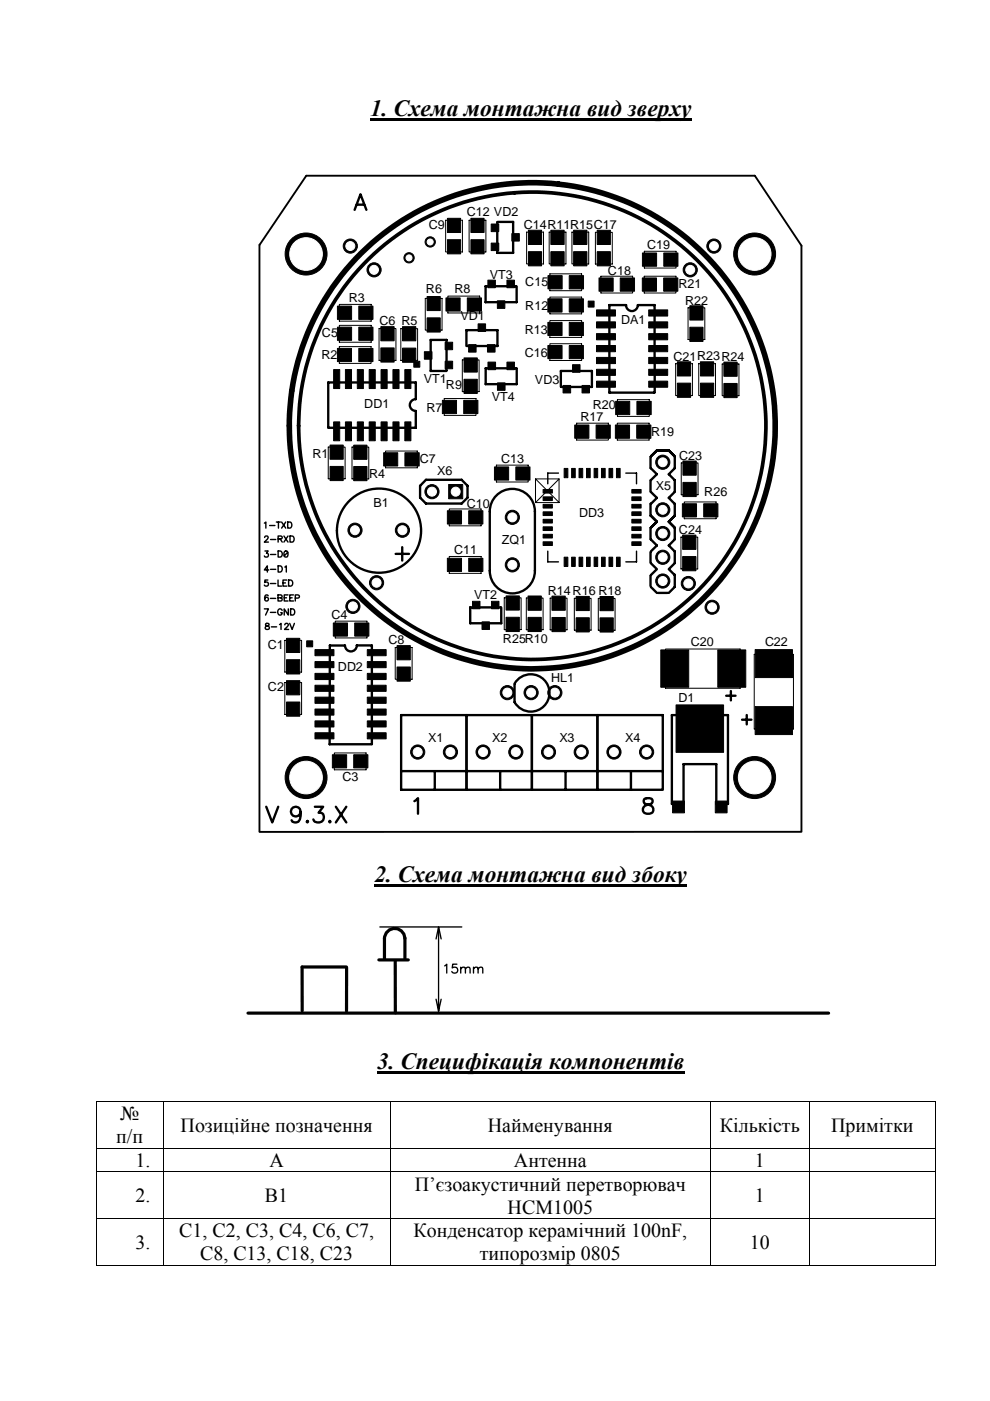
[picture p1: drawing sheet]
<svg xmlns="http://www.w3.org/2000/svg" width="210mm" height="297mm" viewBox="0 0 210 297" stroke-linecap="round" stroke-linejoin="round" font-family="sans-serif">
<path d="M78.5 25.1h68.1v.5h-68.1zM79.4 187.5h66.2v.4h-66.2zM20.4 233.4h.2v.2h-.2zM80 227.2h65.1v.5h-65.1zM198.2 233.4h.2v.2h-.2zM198.2 268.2h.2v.2h-.2z" fill="#000"/>
<g fill="#000" stroke="#000" stroke-width=".21">
<path d="M94.9 50.8h2.8v3h-2.8z" fill-rule="evenodd"/>
<path d="M94.9 46.3h2.8v3h-2.8z" fill-rule="evenodd"/>
<path d="M99.8 50.8h2.8v3h-2.8z" fill-rule="evenodd"/>
<path d="M99.8 46.3h2.8v3h-2.8z" fill-rule="evenodd"/>
<path d="M103.4 59.4h1.6v1.6h-1.6z" fill-rule="evenodd"/>
<path d="M104.1 47.5h1.6v1.6h-1.6z" fill-rule="evenodd"/>
<path d="M104.1 51.5h1.6v1.6h-1.6z" fill-rule="evenodd"/>
<path d="M107.5 59.4h1.6v1.6h-1.6z" fill-rule="evenodd"/>
<path d="M108.5 49.5h1.6v1.6h-1.6z" fill-rule="evenodd"/>
<path d="M112 53.4h2.8v3h-2.8z" fill-rule="evenodd"/>
<path d="M112 48.8h2.8v3h-2.8z" fill-rule="evenodd"/>
<path d="M116.2 58.4h3v2.9h-3z" fill-rule="evenodd"/>
<path d="M116.8 53.4h2.8v3h-2.8z" fill-rule="evenodd"/>
<path d="M116.8 48.8h2.8v3h-2.8z" fill-rule="evenodd"/>
<path d="M120.7 58.4h3v2.9h-3z" fill-rule="evenodd"/>
<path d="M121.6 53.4h2.8v3h-2.8z" fill-rule="evenodd"/>
<path d="M121.6 48.8h2.8v3h-2.8z" fill-rule="evenodd"/>
<path d="M126.6 48.8h2.8v3h-2.8z" fill-rule="evenodd"/>
<path d="M126.6 53.4h2.8v3h-2.8z" fill-rule="evenodd"/>
<path d="M127 58.9h3v2.8h-3z" fill-rule="evenodd"/>
<path d="M131.5 58.9h3v2.8h-3z" fill-rule="evenodd"/>
<path d="M136.2 58.9h3v2.8h-3z" fill-rule="evenodd"/>
<path d="M136.2 53.6h3v2.9h-3z" fill-rule="evenodd"/>
<path d="M140.7 58.9h3v2.8h-3z" fill-rule="evenodd"/>
<path d="M140.7 53.6h3v2.9h-3z" fill-rule="evenodd"/>
<path d="M70.7 78.4h1.3v4h-1.3z" fill-rule="evenodd"/>
<path d="M71.5 64.9h3v2.8h-3z" fill-rule="evenodd"/>
<path d="M71.5 73.9h3v2.8h-3z" fill-rule="evenodd"/>
<path d="M71.5 69.4h3v2.8h-3z" fill-rule="evenodd"/>
<path d="M73.2 78.4h1.3v4h-1.3z" fill-rule="evenodd"/>
<path d="M75.8 78.4h1.2v4h-1.2z" fill-rule="evenodd"/>
<path d="M76.1 64.9h3v2.8h-3z" fill-rule="evenodd"/>
<path d="M76.1 73.9h3v2.8h-3z" fill-rule="evenodd"/>
<path d="M76.1 69.4h3v2.8h-3z" fill-rule="evenodd"/>
<path d="M78.3 78.4h1.3v4h-1.3z" fill-rule="evenodd"/>
<path d="M80.8 69.3h2.8v3h-2.8z" fill-rule="evenodd"/>
<path d="M80.8 73.8h2.8v3h-2.8z" fill-rule="evenodd"/>
<path d="M80.8 78.4h1.3v4h-1.3z" fill-rule="evenodd"/>
<path d="M83.3 78.4h1.3v4h-1.3z" fill-rule="evenodd"/>
<path d="M85.3 69.3h2.9v3h-2.9z" fill-rule="evenodd"/>
<path d="M85.3 73.8h2.9v3h-2.9z" fill-rule="evenodd"/>
<path d="M85.8 78.4h1.3v4h-1.3z" fill-rule="evenodd"/>
<path d="M87.7 76.6v1.3h1.3v-1.3z" fill-rule="evenodd"/>
<path d="M90 74.6h1.6v1.6h-1.6z" fill-rule="evenodd"/>
<path d="M90.6 67.4h2.7v3h-2.7z" fill-rule="evenodd"/>
<path d="M90.6 62.9h2.7v2.9h-2.7z" fill-rule="evenodd"/>
<path d="M94.4 76.6h1.6v1.6h-1.6z" fill-rule="evenodd"/>
<path d="M94.4 72.6h1.6v1.5h-1.6z" fill-rule="evenodd"/>
<path d="M94.6 63.2h3v2.8h-3z" fill-rule="evenodd"/>
<path d="M98.4 75.9h2.8v3h-2.8z" fill-rule="evenodd"/>
<path d="M99.1 63.2h3v2.8h-3z" fill-rule="evenodd"/>
<path d="M99.4 73.1h1.5v1.6h-1.5z" fill-rule="evenodd"/>
<path d="M101.4 68.7h1.6v1.6h-1.6z" fill-rule="evenodd"/>
<path d="M103.4 73.1h1.6v1.6h-1.6z" fill-rule="evenodd"/>
<path d="M103.5 76.8h1.6v1.6h-1.6z" fill-rule="evenodd"/>
<path d="M105.5 63.8h1.5v1.6h-1.5z" fill-rule="evenodd"/>
<path d="M107.5 76.8h1.6v1.6h-1.6z" fill-rule="evenodd"/>
<path d="M116.2 73.3h3v2.8h-3z" fill-rule="evenodd"/>
<path d="M116.2 63.4h3v2.8h-3z" fill-rule="evenodd"/>
<path d="M116.2 68.3h3v2.8h-3z" fill-rule="evenodd"/>
<path d="M120.7 73.3h3v2.8h-3z" fill-rule="evenodd"/>
<path d="M120.7 63.4h3v2.8h-3z" fill-rule="evenodd"/>
<path d="M120.7 68.3h3v2.8h-3z" fill-rule="evenodd"/>
<path d="M121.4 77.3h1.6v1.6h-1.6z" fill-rule="evenodd"/>
<path d="M124.7 63.8h1.3v1.3h-1.3z" fill-rule="evenodd"/>
<path d="M126.5 73.3h4v1.3h-4z" fill-rule="evenodd"/>
<path d="M126.5 75.8h4v1.3h-4z" fill-rule="evenodd"/>
<path d="M126.5 78.3h4v1.3h-4z" fill-rule="evenodd"/>
<path d="M126.5 65.7h4v1.3h-4z" fill-rule="evenodd"/>
<path d="M126.5 68.2h4v1.3h-4z" fill-rule="evenodd"/>
<path d="M126.5 70.7h4v1.4h-4z" fill-rule="evenodd"/>
<path d="M137.5 78.3h4.1v1.3h-4.1z" fill-rule="evenodd"/>
<path d="M137.5 75.8h4.1v1.3h-4.1z" fill-rule="evenodd"/>
<path d="M137.5 73.3h4.1v1.3h-4.1z" fill-rule="evenodd"/>
<path d="M137.5 68.2h4.1v1.3h-4.1z" fill-rule="evenodd"/>
<path d="M137.5 65.7h4.1v1.3h-4.1z" fill-rule="evenodd"/>
<path d="M137.5 70.7h4.1v1.4h-4.1z" fill-rule="evenodd"/>
<path d="M143.6 76.7h2.8v3h-2.8z" fill-rule="evenodd"/>
<path d="M146.3 64.8h2.8v3.1h-2.8z" fill-rule="evenodd"/>
<path d="M146.3 69.4h2.8v3h-2.8z" fill-rule="evenodd"/>
<path d="M148.5 76.7h2.8v3h-2.8z" fill-rule="evenodd"/>
<path d="M153.5 76.8h2.8v3h-2.8z" fill-rule="evenodd"/>
<path d="M70 94.4h2.8v3h-2.8z" fill-rule="evenodd"/>
<path d="M70 98.9h2.8v3h-2.8z" fill-rule="evenodd"/>
<path d="M70.7 89.5h1.3v4h-1.3z" fill-rule="evenodd"/>
<path d="M73.2 89.5h1.3v4h-1.3z" fill-rule="evenodd"/>
<path d="M75 94.4h2.8v3h-2.8z" fill-rule="evenodd"/>
<path d="M75 98.9h2.8v3h-2.8z" fill-rule="evenodd"/>
<path d="M75.8 89.5h1.2v4h-1.2z" fill-rule="evenodd"/>
<path d="M78.3 89.5h1.3v4h-1.3z" fill-rule="evenodd"/>
<path d="M80.8 89.5h1.3v4h-1.3z" fill-rule="evenodd"/>
<path d="M81.3 96h3v2.8h-3z" fill-rule="evenodd"/>
<path d="M83.3 89.5h1.3v4h-1.3z" fill-rule="evenodd"/>
<path d="M85.8 89.5h1.3v4h-1.3z" fill-rule="evenodd"/>
<path d="M85.9 96h3v2.8h-3z" fill-rule="evenodd"/>
<path d="M93.8 84.9h3v2.8h-3z" fill-rule="evenodd"/>
<path d="M98.3 84.9h3v2.8h-3z" fill-rule="evenodd"/>
<path d="M98.4 80.4h2.8v3h-2.8z" fill-rule="evenodd"/>
<path d="M104.8 99h3v2.8h-3z" fill-rule="evenodd"/>
<path d="M105.5 81.2h1.6v1.6h-1.6z" fill-rule="evenodd"/>
<path d="M109.4 99h3v2.8h-3z" fill-rule="evenodd"/>
<path d="M119.4 81.7h1.6v1.6h-1.6z" fill-rule="evenodd"/>
<path d="M119.6 99.3h.8v2h-.8z" fill-rule="evenodd"/>
<path d="M121.2 99.3h.8v2h-.8z" fill-rule="evenodd"/>
<path d="M121.9 90.1h3v2.8h-3z" fill-rule="evenodd"/>
<path d="M122.8 99.3h.7v2h-.7z" fill-rule="evenodd"/>
<path d="M123.4 81.7h1.6v1.6h-1.6z" fill-rule="evenodd"/>
<path d="M124.4 99.3h.7v2h-.7z" fill-rule="evenodd"/>
<path d="M126 99.3h.7v2h-.7z" fill-rule="evenodd"/>
<path d="M126.4 90.1h3v2.8h-3z" fill-rule="evenodd"/>
<path d="M126.5 80.8h4v1.3h-4z" fill-rule="evenodd"/>
<path d="M127.5 99.3h.8v2h-.8z" fill-rule="evenodd"/>
<path d="M129.1 99.3h.8v2h-.8z" fill-rule="evenodd"/>
<path d="M130.5 90.1h3v2.8h-3z" fill-rule="evenodd"/>
<path d="M130.5 85.1h3v2.8h-3z" fill-rule="evenodd"/>
<path d="M130.7 99.3h.8v2h-.8z" fill-rule="evenodd"/>
<path d="M135 90.1h3v2.8h-3z" fill-rule="evenodd"/>
<path d="M135 85.1h3.1v2.8h-3.1z" fill-rule="evenodd"/>
<path d="M137.5 80.8h4.1v1.3h-4.1z" fill-rule="evenodd"/>
<path d="M143.6 81.2h2.8v3h-2.8z" fill-rule="evenodd"/>
<path d="M144.8 97.7h2.8v3.1h-2.8z" fill-rule="evenodd"/>
<path d="M148.5 81.2h2.8v3h-2.8z" fill-rule="evenodd"/>
<path d="M153.5 81.3h2.8v3h-2.8z" fill-rule="evenodd"/>
<path d="M94.8 118.4h3.1v2.8h-3.1z" fill-rule="evenodd"/>
<path d="M94.8 108.3h3.1v2.8h-3.1z" fill-rule="evenodd"/>
<path d="M95.1 102.7h3v3h-3z" fill-rule="evenodd"/>
<path d="M99.4 118.4h3v2.8h-3z" fill-rule="evenodd"/>
<path d="M99.4 108.3h3v2.8h-3z" fill-rule="evenodd"/>
<path d="M115.1 110.1h2v.8h-2z" fill-rule="evenodd"/>
<path d="M115.1 111.7h2v.8h-2z" fill-rule="evenodd"/>
<path d="M115.1 113.3h2v.8h-2z" fill-rule="evenodd"/>
<path d="M115.1 114.9h2v.8h-2z" fill-rule="evenodd"/>
<path d="M115.1 103.8h2v.7h-2z" fill-rule="evenodd"/>
<path d="M115.1 105.3h2v.8h-2z" fill-rule="evenodd"/>
<path d="M115.1 106.9h2v.8h-2z" fill-rule="evenodd"/>
<path d="M115.1 108.5h2v.8h-2z" fill-rule="evenodd"/>
<path d="M119.6 118.1h.8v2h-.8z" fill-rule="evenodd"/>
<path d="M121.2 118.1h.8v2h-.8z" fill-rule="evenodd"/>
<path d="M122.8 118.1h.7v2h-.7z" fill-rule="evenodd"/>
<path d="M124.4 118.1h.7v2h-.7z" fill-rule="evenodd"/>
<path d="M126 118.1h.7v2h-.7z" fill-rule="evenodd"/>
<path d="M127.5 118.1h.8v2h-.8z" fill-rule="evenodd"/>
<path d="M129.1 118.1h.8v2h-.8z" fill-rule="evenodd"/>
<path d="M130.7 118.1h.8v2h-.8z" fill-rule="evenodd"/>
<path d="M134 114.9h1.9v.8h-1.9z" fill-rule="evenodd"/>
<path d="M134 113.3h1.9v.8h-1.9z" fill-rule="evenodd"/>
<path d="M134 111.7h1.9v.8h-1.9z" fill-rule="evenodd"/>
<path d="M134 110.1h1.9v.8h-1.9z" fill-rule="evenodd"/>
<path d="M134 106.9h1.9v.8h-1.9z" fill-rule="evenodd"/>
<path d="M134 105.3h1.9v.8h-1.9z" fill-rule="evenodd"/>
<path d="M134 103.8h1.9v.7h-1.9z" fill-rule="evenodd"/>
<path d="M134 108.5h1.9v.8h-1.9z" fill-rule="evenodd"/>
<path d="M144.7 106.8h3v2.8h-3z" fill-rule="evenodd"/>
<path d="M144.7 113.5h2.9v3h-2.9z" fill-rule="evenodd"/>
<path d="M144.7 118h2.9v3h-2.9z" fill-rule="evenodd"/>
<path d="M144.8 102.3h2.8v3h-2.8z" fill-rule="evenodd"/>
<path d="M149.2 106.8h3v2.8h-3z" fill-rule="evenodd"/>
<path d="M60.7 135.3h2.9v3h-2.9z" fill-rule="evenodd"/>
<path d="M60.7 139.9h2.9v3h-2.9z" fill-rule="evenodd"/>
<path d="M65 135.9h1.3v1.2h-1.3z" fill-rule="evenodd"/>
<path d="M66.8 137.7h4v1.3h-4z" fill-rule="evenodd"/>
<path d="M70.7 132.1h3v2.8h-3z" fill-rule="evenodd"/>
<path d="M75.2 132.1h3v2.8h-3z" fill-rule="evenodd"/>
<path d="M77.9 137.7h4v1.3h-4z" fill-rule="evenodd"/>
<path d="M84.2 136.9h2.8v3h-2.8z" fill-rule="evenodd"/>
<path d="M100.2 127.5h1.6v1.6h-1.6z" fill-rule="evenodd"/>
<path d="M102.2 131.8h1.6v1.7h-1.6z" fill-rule="evenodd"/>
<path d="M104.2 127.5h1.6v1.6h-1.6z" fill-rule="evenodd"/>
<path d="M107.3 126.3h2.8v3h-2.8z" fill-rule="evenodd"/>
<path d="M107.3 130.9h2.8v3h-2.8z" fill-rule="evenodd"/>
<path d="M112 126.4h2.8v3h-2.8z" fill-rule="evenodd"/>
<path d="M112 130.9h2.8v3h-2.8z" fill-rule="evenodd"/>
<path d="M117 126.4h2.8v3h-2.8z" fill-rule="evenodd"/>
<path d="M117 130.9h2.8v3h-2.8z" fill-rule="evenodd"/>
<path d="M122.2 126.4h2.7v3.1h-2.7z" fill-rule="evenodd"/>
<path d="M122.2 131h2.7v3h-2.7z" fill-rule="evenodd"/>
<path d="M127.2 126.5h2.8v3h-2.8z" fill-rule="evenodd"/>
<path d="M127.2 131h2.8v3h-2.8z" fill-rule="evenodd"/>
<path d="M140.1 137.8h5.9v7.9h-5.9z" fill-rule="evenodd"/>
<path d="M152.2 137.8h5.9v7.9h-5.9z" fill-rule="evenodd"/>
<path d="M160.1 137.7h7.9v6h-7.9z" fill-rule="evenodd"/>
<path d="M60.7 144.3h2.9v3h-2.9z" fill-rule="evenodd"/>
<path d="M60.7 148.8h2.9v3h-2.9z" fill-rule="evenodd"/>
<path d="M66.8 150.3h4v1.3h-4z" fill-rule="evenodd"/>
<path d="M66.8 152.8h4v1.3h-4z" fill-rule="evenodd"/>
<path d="M66.8 155.4h4v1.3h-4z" fill-rule="evenodd"/>
<path d="M66.8 140.3h4v1.3h-4z" fill-rule="evenodd"/>
<path d="M66.8 142.8h4v1.3h-4z" fill-rule="evenodd"/>
<path d="M66.8 145.3h4v1.3h-4z" fill-rule="evenodd"/>
<path d="M66.8 147.8h4v1.3h-4z" fill-rule="evenodd"/>
<path d="M77.9 150.3h4v1.3h-4z" fill-rule="evenodd"/>
<path d="M77.9 152.8h4v1.3h-4z" fill-rule="evenodd"/>
<path d="M77.9 155.4h4v1.3h-4z" fill-rule="evenodd"/>
<path d="M77.9 140.3h4v1.3h-4z" fill-rule="evenodd"/>
<path d="M77.9 142.8h4v1.3h-4z" fill-rule="evenodd"/>
<path d="M77.9 145.3h4v1.3h-4z" fill-rule="evenodd"/>
<path d="M77.9 147.8h4v1.3h-4z" fill-rule="evenodd"/>
<path d="M84.2 141.4h2.8v3h-2.8z" fill-rule="evenodd"/>
<path d="M143.3 149.5h10.1v10h-10.1z" fill-rule="evenodd"/>
<path d="M160.1 149.8h7.9v5.9h-7.9z" fill-rule="evenodd"/>
<path d="M70.5 160h3v2.8h-3z" fill-rule="evenodd"/>
<path d="M75 160h3v2.8h-3z" fill-rule="evenodd"/>
<path d="M142.6 169.8h2.5v2.5h-2.5z" fill-rule="evenodd"/>
<path d="M151.7 169.8h2.5v2.5h-2.5z" fill-rule="evenodd"/>
<circle cx="64.9" cy="53.9" r="4.5"/>
<circle cx="74.3" cy="52.2" r="1.5"/>
<circle cx="79.3" cy="57.2" r="1.5"/>
<circle cx="86.7" cy="54.7" r="1.09"/>
<circle cx="91.2" cy="51.3" r="1.09"/>
<circle cx="146.3" cy="57.2" r="1.5"/>
<circle cx="151.4" cy="52.2" r="1.5"/>
<circle cx="160" cy="53.9" r="4.5"/>
<circle cx="140.5" cy="98" r="1.51"/>
<circle cx="75.3" cy="112.4" r="1.5"/>
<circle cx="85.3" cy="112.4" r="1.5"/>
<circle cx="91.6" cy="104.2" r="1.5"/>
<circle cx="108.6" cy="109.7" r="1.5"/>
<circle cx="108.6" cy="119.8" r="1.5"/>
<circle cx="140.5" cy="113.1" r="1.5"/>
<circle cx="140.5" cy="118.2" r="1.5"/>
<circle cx="140.5" cy="108.1" r="1.5"/>
<circle cx="74.8" cy="128.6" r="1.5"/>
<circle cx="79.8" cy="123.5" r="1.5"/>
<circle cx="140.5" cy="123.2" r="1.5"/>
<circle cx="145.9" cy="123.7" r="1.5"/>
<circle cx="151" cy="128.7" r="1.5"/>
<circle cx="88.6" cy="159.4" r="1.5"/>
<circle cx="95.5" cy="159.4" r="1.5"/>
<circle cx="102.4" cy="159.4" r="1.5"/>
<circle cx="107.6" cy="146.9" r="1.5"/>
<circle cx="109.4" cy="159.4" r="1.5"/>
<circle cx="112.6" cy="146.9" r="1.5"/>
<circle cx="116.3" cy="159.4" r="1.5"/>
<circle cx="117.6" cy="146.9" r="1.5"/>
<circle cx="123.2" cy="159.4" r="1.5"/>
<circle cx="130.2" cy="159.4" r="1.5"/>
<circle cx="137.1" cy="159.4" r="1.5"/>
<circle cx="64.9" cy="164.9" r="4.5"/>
<circle cx="160" cy="164.9" r="4.5"/>
</g>
<g fill="none" stroke="#000" stroke-width=".21">
<path d="M94.5 46.7h3.5v6.7h-3.5zM99.5 46.7h3.5v6.7h-3.5zM111.7 49.2h3.5v6.8h-3.5zM116.4 49.2h3.6v6.8h-3.6zM116.6 58.1h6.7v3.5h-6.7zM121.3 49.2h3.5v6.8h-3.5zM126.2 49.3h3.6v6.7h-3.6zM127.4 58.6h6.7v3.5h-6.7zM136.6 58.6h6.7v3.5h-6.7zM136.6 53.3h6.7v3.5h-6.7zM71.9 64.5h6.8v3.6h-6.8zM71.9 73.5h6.8v3.5h-6.8z"/>
<path d="M71.9 69h6.8v3.6h-6.8zM80.4 69.7h3.5v6.7h-3.5zM85 69.7h3.5v6.7h-3.5zM90.2 63.3h3.5v6.7h-3.5zM95 62.8h6.7v3.6h-6.7zM98 76.3h3.6v6.7h-3.6zM116.6 72.9h6.7v3.5h-6.7zM116.6 63h6.7v3.5h-6.7zM116.6 68h6.7v3.5h-6.7zM143.3 77.1h3.5v6.8h-3.5zM145.9 65.3h3.5v6.7h-3.5zM148.1 77.1h3.6v6.8h-3.6z"/>
<path d="M153.1 77.2h3.6v6.7h-3.6zM69.6 94.8h3.6v6.7h-3.6zM74.6 94.8h3.6v6.7h-3.6zM81.7 95.6h6.8v3.6h-6.8zM94.2 84.5h6.7v3.6h-6.7zM105.2 98.6h6.8v3.6h-6.8zM122.3 89.7h6.7v3.6h-6.7zM130.9 89.7h6.7v3.6h-6.7zM130.9 84.7h6.8v3.6h-6.8zM144.4 98.1h3.6v6.8h-3.6zM95.2 118h6.8v3.6h-6.8zM95.2 107.9h6.8v3.6h-6.8z"/>
<path d="M113.5 101.5h5v5.1h-5zM113.5 101.5l5.1 5.1M118.6 101.5l-5.1 5.1M144.4 113.9h3.5v6.7h-3.5zM145.1 106.4h6.7v3.6h-6.7zM60.4 135.8h3.5v6.7h-3.5zM71.1 131.7h6.7v3.6h-6.7zM83.8 137.3h3.6v6.7h-3.6zM106.9 126.7h3.6v6.8h-3.6zM111.6 126.8h3.5v6.7h-3.5zM116.6 126.8h3.6v6.7h-3.6zM121.8 126.9h3.5v6.7h-3.5z"/>
<path d="M126.9 126.9h3.5v6.7h-3.5zM141.1 137.6h15.8v8.3h-15.8zM159.9 138.7h8.3v15.9h-8.3zM60.4 144.7h3.5v6.8h-3.5zM70.9 159.6h6.7v3.6h-6.7zM20.4 233.5h178M20.5 233.6v9.7M34.6 233.6v9.7M82.7 233.6v9.7M150.7 233.6v9.7M171.6 233.6v9.7M198.3 233.6v9.7"/>
<path d="M20.4 243.4h178M20.4 248.5h178M20.4 258.4h178M20.5 243.5v4.9M20.5 248.5v9.8M20.5 258.5v9.9M34.6 243.5v4.9M34.6 248.5v9.8M34.6 258.5v9.9M82.7 243.5v4.9M82.7 248.5v9.8M82.7 258.5v9.9"/>
<path d="M150.7 243.5v4.9M150.7 248.5v9.8M150.7 258.5v9.9M171.6 243.5v4.9M171.6 248.5v9.8M171.6 258.5v9.9M198.3 243.5v4.9M198.3 248.5v9.8M198.3 258.5v9.9M20.4 268.3h14.1M34.7 268.3h47.9M82.8 268.3h67.8"/>
<path d="M150.7 268.3h20.8M171.7 268.3h26.5"/>
</g>
<g fill="#fff" stroke="#fff" stroke-width=".21">
<circle cx="79.8" cy="123.5" r=".95"/>
<circle cx="79.3" cy="57.2" r=".94"/>
<circle cx="145.9" cy="123.7" r=".95"/>
<circle cx="146.3" cy="57.2" r=".95"/>
<circle cx="74.8" cy="128.6" r=".95"/>
<circle cx="74.3" cy="52.2" r=".95"/>
<circle cx="86.7" cy="54.7" r=".63"/>
<circle cx="91.2" cy="51.3" r=".63"/>
<circle cx="102.4" cy="159.4" r=".95"/>
<circle cx="109.4" cy="159.4" r=".95"/>
<circle cx="140.5" cy="108.1" r=".94"/>
<circle cx="140.5" cy="118.1" r=".95"/>
<circle cx="140.5" cy="123.2" r=".95"/>
<circle cx="140.5" cy="98" r=".94"/>
<circle cx="140.5" cy="113.1" r=".95"/>
<circle cx="151" cy="128.7" r=".95"/>
<circle cx="151.4" cy="52.2" r=".95"/>
<circle cx="88.6" cy="159.4" r=".95"/>
<circle cx="95.5" cy="159.4" r=".95"/>
<circle cx="85.3" cy="112.4" r=".95"/>
<circle cx="75.3" cy="112.4" r=".94"/>
<circle cx="108.6" cy="119.8" r=".95"/>
<circle cx="108.6" cy="109.7" r=".95"/>
<circle cx="96.6" cy="104.2" r=".95"/>
<circle cx="91.6" cy="104.2" r=".95"/>
<circle cx="130.2" cy="159.4" r=".95"/>
<circle cx="137.1" cy="159.4" r=".95"/>
<circle cx="160" cy="164.9" r="3.5"/>
<circle cx="160" cy="53.9" r="3.5"/>
<circle cx="107.6" cy="146.9" r=".95"/>
<circle cx="117.6" cy="146.9" r=".95"/>
<circle cx="112.6" cy="146.9" r=".95"/>
<circle cx="64.9" cy="164.9" r="3.5"/>
<circle cx="116.3" cy="159.4" r=".95"/>
<circle cx="123.2" cy="159.4" r=".95"/>
<circle cx="64.9" cy="53.9" r="3.5"/>
</g>
<g fill="none" stroke="#000" stroke-width=".5">
<path d="M75.2 44.5l1.2-3.3 1.3 3.3M75.6 43.4h1.6M105.5 47.1h3.3v6.5h-3.4v-6.4M94.7 78.5v-6.4h-3.4v6.6h3.4M98.9 73.3v-3.3h6.6v3.4h-6.5M109.4 60.7h-6.4v3.4h6.5v-3.4M109.4 78.1h-6.4v3.3h6.6v-3.3M132.7 64.7a1.25 1.25 0 0 0 1.3 1.3 1.25 1.25 0 0 0 1.2-1.3M132.8 64.7h-3.6v18.5h9.6v-18.5M135.2 64.7h3.6M69.6 81.1h18.6l-.1 3.5a1.26 1.26 0 0 0-1.2 1.3 1.26 1.26 0 0 0 1.3 1.2l-.1 3.6h-18.4zM118.9 82v-3.3h6.6v3.3h-6.4"/>
<path d="M137.9 96.9v2.4M138 96.8l1.3-1.3h2.5l1.2 1.3M138 99.3l1.3 1.2-1.3 1.3M143 99.3l-1.2 1.2 1.2 1.3M143.1 96.9v2.4M83.9 117.4h2.8M85.3 116v2.9M90.3 101.7h7.6l1.2 1.3v2.5l-1.2 1.3h-7.6l-1.2-1.3v-2.5zM105 105.4a4.8 4.8 0 0 1 5.3-1.5 4.8 4.8 0 0 1 3.1 4.5v12.6a4.8 4.8 0 0 1-4.8 4.8 4.8 4.8 0 0 1-4.8-4.8v-12.6a4.8 4.8 0 0 1 1.2-3zM137.9 101.8v2.4M137.9 106.8v2.6M137.9 111.9v2.4"/>
<path d="M137.9 117.1v2.2M138 109.3l1.3 1.3-1.3 1.3 1.3-1.3zM138 119.4l1.3 1.3-1.3 1.2M138 104.3l1.3 1.3-1.3 1.2M138 114.4l1.3 1.3-1.3 1.2M143 109.3l-1.2 1.3 1.2 1.3-1.2-1.3zM143 119.4l-1.2 1.3 1.2 1.2M143 104.3l-1.2 1.3 1.2 1.2 .1 2.6M143 114.4l-1.2 1.3 1.3 1.2v2.4M143.1 101.8v2.4M143.1 111.9v2.4M73.1 136.9h-3.2v20.9h8.9"/>
<path d="M73.2 136.9a1.25 1.25 0 0 0 1.2 1.2 1.25 1.25 0 0 0 1.2-1.2l3.2-.1v21M106.1 128.8h-6.4v3.3h6.6v-3.3M137.9 122v2.2M138 124.5l1.3 1.2M139.5 125.7h2M143 124.5l-1.2 1.2M143.1 121.8v2.6M85 151.6h55.5v15.8h-13.8v-15.8v15.8h-13.9v-15.8v15.8h-13.9v-15.8v15.8h-13.9zM109.1 145.1v3.8M109.1 144.9a4 4 0 0 1 6-1 4 4 0 0 1 0 6 4 4 0 0 1-6-1M142.5 151.6h11.8v18.9h-2.4v-8.5h-7v8.5h-2.4zM154 147.5h2"/>
<path d="M155 146.5v2M157.3 152.6h2M158.3 151.6v2M56.5 171l1.2 3.4 1.3-3.4M63.8 172.1a1.04 1.04 0 0 1-1.5 1 1.04 1.04 0 0 1-.4-1.7 1.04 1.04 0 0 1 1.7 .1 2.94 2.94 0 0 1-.3 2.7 1.02 1.02 0 0 1-1.5-.3M65.2 174.1l.1 .1-.1 .2-.2-.2zM66.8 171h1.7l-1 1.3a1.07 1.07 0 0 1 1.2 1.2 1.07 1.07 0 0 1-1.5 .9l-.4-.2-.4-.5M69.9 174.1l.2 .1-.2 .2-.1-.2zM71.2 171l2.2 3.4M73.4 171l-2.2 3.4M85 163.5h55.5M87.9 169.9l.7-.7v3.3"/>
<path d="M92.2 163.5v4M106 163.5v4M119.9 163.5v4M133.8 163.5v4M136.6 169.4a.67 .67 0 0 0 .3 1.1 1.5 1.5 0 0 1 1.6 .9 .85 .85 0 0 1-.8 1.1h-.6a.94 .94 0 0 1-.8-1 .94 .94 0 0 1 1-.9l.6-.1a.65 .65 0 0 0 .3-1.1l-.5-.2z"/>
<circle cx="80.4" cy="112.5" r="8.9"/>
</g>
<g fill="none" stroke="#000" stroke-width=".3">
<path d="M56 110.9l.4-.2v1.3M56.1 114l.3-.4 .3 .1 .2 .2-.2 .4-.7 .6h.9M56.2 116.8h.7l-.4 .5a.44 .44 0 0 1 .3 .7 .44 .44 0 0 1-.8-.1M57.2 111.4h1.1M57.4 117.6h1.1M57.4 114.4h1.1M58.6 110.7h.9M59 116.8h.4a.68 .68 0 0 1 .5 .7 .68 .68 0 0 1-.5 .6h-.4zM59 120h.4a.7 .7 0 0 1 .5 .6 .7 .7 0 0 1-.5 .7h-.4zM59 114.3l.7-.1 .1-.4-.8-.2v1.3M59 110.7v1.3M59.4 114.3l.4 .6"/>
<path d="M59.7 110.7l.9 1.3M60.2 113.6l.9 1.3M60.4 116.9l.2-.1a.7 .7 0 0 1 .5 .6 .7 .7 0 0 1-.4 .7h-.1a.81 .81 0 0 1-.2-1.2zM60.6 110.7l-.9 1.3M61 110.7h.4a.69 .69 0 0 1 .5 .6 .69 .69 0 0 1-.5 .7h-.4zM61 117.1l-.7 .8M61.1 113.6l-.9 1.3M61.5 113.6h.4a.69 .69 0 0 1 .5 .7 .69 .69 0 0 1-.5 .6h-.4zM116.1 116.9v2.2h2.3M118.4 100.3h-2.3v2.3M132.7 100.3h2.3v2.3M135 116.9v2.2h-2.3"/>
<path d="M56 129.1h.9l-.6 1.3M56.4 132.2v.4l.5 .2 .2 .2a.41 .41 0 0 1-.5 .5 .41 .41 0 0 1-.2-.7l.6-.2v-.2l-.2-.2zM56.8 123h-.6l-.1 .5a.46 .46 0 0 1 .7 0 .46 .46 0 0 1-.1 .7 .46 .46 0 0 1-.7-.2M56.9 126.3l-.1-.1a.63 .63 0 0 0-.8 .5 .63 .63 0 0 0 .5 .7 .4 .4 0 0 0 .4-.4 .4 .4 0 0 0-.4-.4 .4 .4 0 0 0-.4 .4M57 120.8h-1l.7-.8v1.3M57.3 126.9h1.2M57.3 123.7h1.2M57.3 129.8h1.2M57.4 120.7h1.1M57.5 132.9h1.2M58.9 126.1l.9 .2v.2l-.3 .2 .3 .3-.1 .4h-.8zM58.9 123v1.3h.8"/>
<path d="M58.9 126.7h.6M59.3 132.4l.3-.2v1.3M59.8 129.4a.53 .53 0 0 0-.7-.2 .53 .53 0 0 0-.2 .7 .47 .47 0 0 0 .5 .5 .47 .47 0 0 0 .4-.5h-.3M60 123.6h.5M60.3 126.7h.4M60.4 132.5l.2-.3h.3l.2 .2-.2 .4-.6 .7h.9M60.4 120.2l.3-.2v1.3M60.8 123h-.8v1.3h.8M61.1 126.1h-.8v1.3h.8M61.1 129.1v1.3l-.8-1.3v1.3M61.2 123h.4a.68 .68 0 0 1 .5 .6 .68 .68 0 0 1-.5 .7h-.4zM61.4 132.2l.5 1.3 .5-1.3"/>
<path d="M61.4 126.7h.5M61.6 129.1h.5a.71 .71 0 0 1 .4 .7 .71 .71 0 0 1-.4 .6h-.5zM62.2 126.1h-.8v1.3h.8M62.6 126.8l.8-.1v-.4l-.8-.2v1.3"/>
</g>
<path d="M55 51.9v124.4M55 51.9l9.9-14.6h95.1l9.9 14.8M169.9 52.1v124.3h-114.9" fill="none" stroke="#000" stroke-width=".4"/>
<circle cx="112.9" cy="90.3" r="51.5" fill="none" stroke="#000" stroke-width="1.2"/>
<circle cx="112.9" cy="90.3" r="49.5" fill="none" stroke="#000" stroke-width=".79"/>
<g fill="none" stroke="#000" stroke-width=".28">
<path d="M80.5 196.5h17.4M93 196.6l-.5 2.5M93 196.6v17.8M93 196.6l.5 2.5M92.5 211.9l.5 2.5 .5-2.5M94.3 204.8l.4-.4v1.9M96.9 204.4h-.9l-.1 .8a.67 .67 0 0 1 1 0 .67 .67 0 0 1-.1 1 .67 .67 0 0 1-1-.2M97.7 205.4l.4-.3h.5l.1 1.2M97.7 205.1v1.2M98.7 205.4l.4-.3h.5l.1 1.2M100.4 205.4l.4-.3h.5l.1 1.2M100.4 205.1v1.2"/>
<path d="M101.4 205.4l.4-.3h.5l.1 1.2"/>
</g>
<path d="M81.5 198.9a2.17 2.17 0 0 1 2.2-2.1 2.17 2.17 0 0 1 2.2 2.1M81.5 198.9v4.5M85.9 198.9v4.5M52.6 214.8h123.1M73.4 205h-9.3v9.3M73.5 205.2v9.2M80.3 203.5h6.3M83.8 203.7v11" fill="none" stroke="#000" stroke-width=".68"/>
<g font-size="4.9">
<text x="78.5" y="24.6">1. Схема монтажна вид зверху</text>
<text x="79.4" y="186.9">2. Схема монтажна вид збоку</text>
<text x="80" y="226.7">3. Специфікація компонентів</text>
</g>
<g font-size="4.2">
<text x="25.5" y="237.5">№</text>
<text x="38.3" y="239.9">Позиційне позначення</text>
<text x="103.4" y="239.9">Найменування</text>
<text x="152.7" y="239.9">Кількість</text>
<text x="176.2" y="239.9">Примітки</text>
<text x="24.7" y="242.4">п/п</text>
<text x="28.7" y="247.4">1.</text>
<text x="57.1" y="247.4">А</text>
<text x="109" y="247.4">Антенна</text>
<text x="160.1" y="247.4">1</text>
<text x="28.7" y="254.9">2.</text>
<text x="56.2" y="254.9">B1</text>
<text x="87.9" y="252.4">П’єзоакустичний перетворювач</text>
<text x="107.6" y="257.3">HCM1005</text>
<text x="160.1" y="254.9">1</text>
<text x="38" y="262.4">C1, C2, C3, C4, C6, C7,</text>
<text x="87.7" y="262.4">Конденсатор керамічний 100nF,</text>
<text x="28.7" y="264.8">3.</text>
<text x="42.4" y="267.2">C8, C13, C18, C23</text>
<text x="101.7" y="267.2">типорозмір 0805</text>
<text x="159" y="264.8">10</text>
</g>
<g font-size="2.7">
<text x="99" y="45.7">C12 VD2</text>
<text x="90.9" y="48.5">C9</text>
<text x="111.1" y="48.6">C14R11R15C17</text>
<text x="137.2" y="52.9">C19</text>
<text x="103.8" y="59.1">VT3</text>
<text x="128.9" y="58.3">C18</text>
<text x="73.9" y="64">R3</text>
<text x="90.3" y="62.2">R6</text>
<text x="96.4" y="62.2">R8</text>
<text x="111.4" y="60.7">C15</text>
<text x="111.4" y="65.8">R12</text>
<text x="143.9" y="61">R21</text>
<text x="145.3" y="64.6">R22</text>
<text x="68.3" y="71.5">C5</text>
<text x="80.5" y="68.8">C6 R5</text>
<text x="97.6" y="67.9">VD1</text>
<text x="111.3" y="70.7">R13</text>
<text x="131.7" y="68.8">DA1</text>
<text x="68.2" y="76.1">R2</text>
<text x="111.3" y="75.7">C16</text>
<text x="142.8" y="76.5">C21R23R24</text>
<text x="89.9" y="81.2">VT1</text>
<text x="94.6" y="82.5">R9</text>
<text x="113.4" y="81.4">VD3</text>
<text x="77.2" y="86.6">DD1</text>
<text x="90.4" y="87.2">R7</text>
<text x="104.3" y="85">VT4</text>
<text x="123.1" y="89.3">R17</text>
<text x="125.7" y="86.7">R20</text>
<text x="138" y="92.5">R19</text>
<text x="66.3" y="97">R1</text>
<text x="78.3" y="101.4">R4</text>
<text x="89" y="98.2">C7</text>
<text x="92.7" y="100.7">X6</text>
<text x="106.2" y="98.2">C13</text>
<text x="144" y="97.5">C23</text>
<text x="79.2" y="107.5">B1</text>
<text x="99" y="107.6">C10</text>
<text x="139" y="103.9">X5</text>
<text x="149.3" y="105.2">R26</text>
<text x="122.8" y="109.6">DD3</text>
<text x="144" y="113.2">C24</text>
<text x="96.3" y="117.5">C11</text>
<text x="106.4" y="115.3">ZQ1</text>
<text x="70.3" y="131.3">C4</text>
<text x="100.5" y="127">VT2</text>
<text x="116.1" y="126.2">R14R16 R18</text>
<text x="56.8" y="137.6">C1</text>
<text x="82.4" y="136.6">C8</text>
<text x="106.6" y="136.3">R25R10</text>
<text x="146.5" y="136.9">C20</text>
<text x="162.2" y="136.9">C22</text>
<text x="71.6" y="142.3">DD2</text>
<text x="56.8" y="146.6">C2</text>
<text x="116.8" y="144.6">HL1</text>
<text x="143.9" y="148.8">D1</text>
<text x="90.8" y="157.3">X1</text>
<text x="104.4" y="157.4">X2</text>
<text x="118.6" y="157.3">X3</text>
<text x="132.5" y="157.4">X4</text>
<text x="72.6" y="165.5">C3</text>
</g>
</svg>
